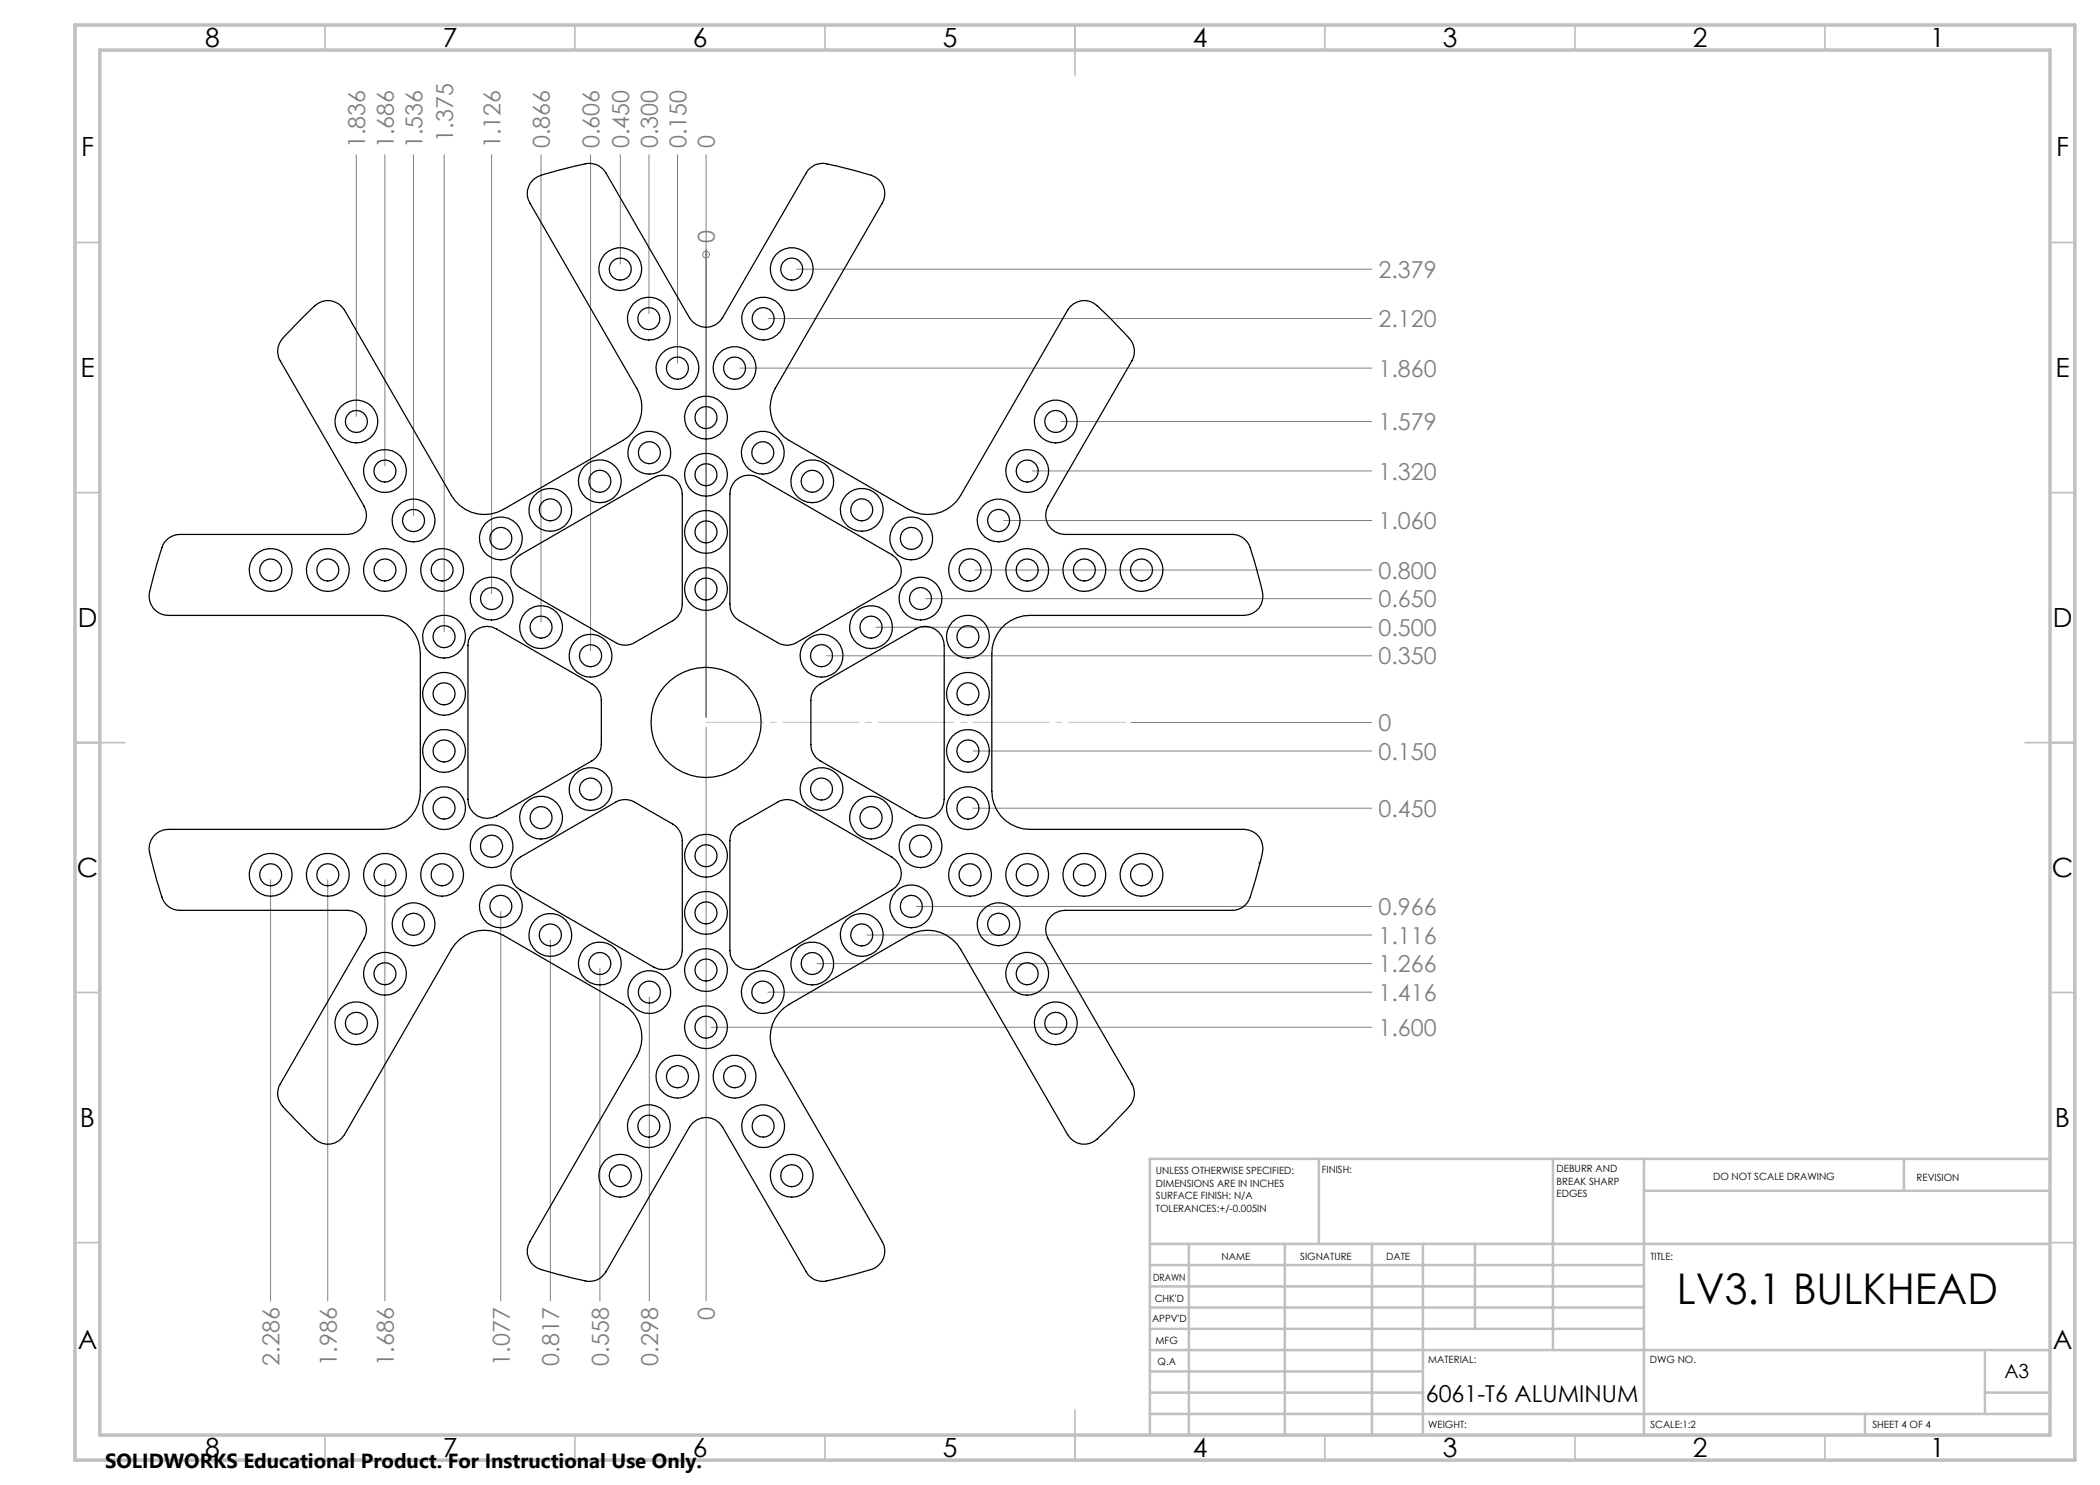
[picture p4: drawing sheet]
<svg xmlns="http://www.w3.org/2000/svg" width="420mm" height="297mm" viewBox="0 0 420 297" stroke-linecap="round" stroke-linejoin="round" font-family="sans-serif">
<g fill="none" stroke="#808080" stroke-width=".2">
<path d="M71.3 30.9v52.4M77 30.9v62.3M82.7 30.9v72.2M88.8 30.9v95.4M98.3 30.9v87.8M108.2 30.9v93.5M118.1 30.9v99.2M124.1 30.9v21.9M129.8 30.9v31.8M135.5 30.9v41.7M141.2 30.9v112.6M141.2 50.9h.1"/>
<path d="M159.3 53.8h115.1M147.9 73.6h126.5M153.6 63.7h120.8M206.4 94.2h68M212.2 84.3h62.2M185.1 119.7h89.3M195 114h79.4M200.7 104.1h73.7M165.3 131.2h109.1M175.2 125.4h99.2M141.2 145.5v114.7M194.6 150.2h79.8"/>
<path d="M226.2 144.5h48.2M54.1 176v84.2M65.5 176v84.2M77 176v84.2M194.6 161.6h79.8M100.2 182.3v77.9M110.1 188v72.2M120 193.7v66.5M129.9 199.4v60.8M153.6 198.4h120.8M163.4 192.7h111M173.4 187h101"/>
<path d="M183.2 181.3h91.2M142.2 205.5h132.2"/>
<circle cx="141.2" cy="50.9" r=".68"/>
</g>
<circle cx="251.9" cy="172.6" r=".11" fill="none" stroke="#808080" stroke-width=".25"/>
<path d="M141.2 144.5h84" fill="none" stroke="#c0c0c0" stroke-width=".2" stroke-dasharray="15.2 1.3 1.3 1.3" stroke-dashoffset="3.7"/>
<g fill="none" stroke="#c0c0c0" stroke-width=".35">
<path d="M65 5v5M115 5v5M165 5v5M215 5v10M265 5v5M315 5v5M365 5v5M15 48.5h5M410 48.5h5M15 98.5h5M410 98.5h5M15 148.5h10"/>
<path d="M405 148.5h10M15 198.5h5M410 198.5h5M15 248.5h5M410 248.5h5M65 287v5M115 287v5M165 287v5M215 282v10M265 287v5M315 287v5M365 287v5"/>
</g>
<g fill="none" stroke="#c0c0c0" stroke-width=".5">
<path d="M263.8 231.8v17M310.6 231.8v38.2M328.8 231.8v55.2M328.8 238.2h81.2M380.8 231.8v6.4M410 231.8h-180v55.2M230 248.8h180M230 257.3h98.8M230 253h98.8M237.8 248.8v38.2M257 248.8v38.2M274.4 248.8v38.2"/>
<path d="M284.6 248.8v38.2M295 248.8v17M230 265.8h98.8M230 261.5h98.8M230 278.5h54.6M230 274.3h54.6M230 270h180M397 278.5h13M397 270v12.8M230 282.8h180M373 282.8v4.2"/>
</g>
<path d="M15 5h400v287h-400zM20 10h390v277h-390z" fill="none" stroke="#c0c0c0" stroke-width=".7"/>
<g fill="none" stroke="#000" stroke-width=".25">
<path d="M60.5 63.5l1.6-1.6a4.1 4.1 0 0 1 5.6-1.1l1.2 1.2 21.4 37.1 .8 1.1a7.6 7.6 0 0 0 9.6 1.7l25-14.6a7.6 7.6 0 0 0 1.7-9.6l-21.8-37.9a3.8 3.8 0 0 1 2.6-4.7l8.9-2.3a3.8 3.8 0 0 1 4.1 1.8l16.7 29 .6 .7a3.8 3.8 0 0 0 6-.7l17.1-29.5a4.2 4.2 0 0 1 4.9-1.1 64.2 64.2 0 0 1 8.5 2.4 3.8 3.8 0 0 1 1.5 5.2l-21.5 37.1-.5 1.2a7.6 7.6 0 0 0 3.3 9.2l23.9 13.8 1.2 .5a7.6 7.6 0 0 0 9.2-3.3l21.9-37.8a3.8 3.8 0 0 1 5.4-.2l4.9 4.9a7.8 7.8 0 0 1 2.4 3.3 3.7 3.7 0 0 1-.3 2.9l-16.8 29-.3 .9a3.8 3.8 0 0 0 3.6 4.8h34.1a4.2 4.2 0 0 1 3.4 3.7l1.8 6.7a4.2 4.2 0 0 1-1.8 5.4l-1.6 .4h-42.8l-1.4 .1a7.6 7.6 0 0 0-6.2 7.5v27.6l.1 1.3a7.6 7.6 0 0 0 7.5 6.3h42.8l.8 .1a3.8 3.8 0 0 1 2.9 4.6l-1.8 6.6a8.1 8.1 0 0 1-1.6 3.8 3.6 3.6 0 0 1-2.7 1.1h-33.5l-1 .1a3.8 3.8 0 0 0-2.3 5.6l17 29.5a4.3 4.3 0 0 1-1.5 4.8 65.1 65.1 0 0 1-6.3 6.2 3.8 3.8 0 0 1-5.3-1.4l-22.1-38.1a7.6 7.6 0 0 0-9.7-1.7l-23.9 13.8-1.1 .7a7.7 7.7 0 0 0-1.7 9.7l21.8 37.8a4 4 0 0 1-3.7 5.1l-6.6 1.7a4.1 4.1 0 0 1-5.2-1.5l-16.8-29-.6-.8a3.8 3.8 0 0 0-6 .8l-17.1 29.5a4.1 4.1 0 0 1-4.8 1l-6.7-1.7a4.1 4.1 0 0 1-3.9-4.2l.6-1.6 21.4-37.1 .5-1.2a7.6 7.6 0 0 0-3.3-9.2l-23.9-13.8-1.2-.6a7.6 7.6 0 0 0-9.2 3.4l-21.4 37-.5 .7a3.8 3.8 0 0 1-5.4 .2l-4.9-4.9a7.5 7.5 0 0 1-2.4-3.2 3.6 3.6 0 0 1 .4-2.9l16.7-29 .4-.9a3.8 3.8 0 0 0-3.7-4.8l-34.1-.1a3.7 3.7 0 0 1-3-2.6l-1.9-6.6a6.7 6.7 0 0 1-.3-4.7 3.8 3.8 0 0 1 3.4-2.2h42.8l1.4-.1a7.7 7.7 0 0 0 6.3-7.5v-27.6l-.2-1.3a7.5 7.5 0 0 0-7.5-6.3h-42.8l-.8-.1a4 4 0 0 1-2.6-5.7l1.8-6.7a4.1 4.1 0 0 1 4-3.7h33.5l1-.2a3.8 3.8 0 0 0 2.3-5.5l-17-29.6a4.3 4.3 0 0 1 1.5-4.8zM147.1 96.1a3.8 3.8 0 0 1 4.6-.6l26.7 15.4a3.8 3.8 0 0 1 0 6.6l-19.1 11a3.7 3.7 0 0 1-3.8 0l-7.6-4.4a3.8 3.8 0 0 1-1.9-3.3v-22l.1-.9 .4-1zM103.3 111.5l.8-.6 26.6-15.4a3.8 3.8 0 0 1 5.8 3.3v22a4 4 0 0 1-2 3.3l-7.6 4.4a3.7 3.7 0 0 1-3.8 0l-19-11a3.8 3.8 0 0 1-.8-6zM94.7 126.4a3.8 3.8 0 0 1 4.6-.6l19.1 11a4 4 0 0 1 1.9 3.3v8.8a4 4 0 0 1-1.9 3.3l-19.1 11a3.8 3.8 0 0 1-5.7-3.3v-30.8l.1-1 .4-.9zM163.3 137.4l.8-.6 19-11a3.8 3.8 0 0 1 5.7 3.3v30.8a3.8 3.8 0 0 1-5.7 3.3l-19-11a3.8 3.8 0 0 1-1.9-3.3v-9.3l.3-1zM103.3 172l.8-.6 19-11a3.7 3.7 0 0 1 3.8 0l7.6 4.4a4 4 0 0 1 2 3.3v22a3.8 3.8 0 0 1-5.8 3.3l-26.6-15.4a3.8 3.8 0 0 1-.8-6zM147.1 165.4l.8-.6 7.6-4.4a3.7 3.7 0 0 1 3.8 0l19.1 11a3.8 3.8 0 0 1 0 6.6l-26.7 15.4a3.8 3.8 0 0 1-5.7-3.3v-22l.3-1.4z"/>
<circle cx="124.1" cy="53.8" r="2.2"/>
<circle cx="124.1" cy="53.8" r="4.3"/>
<circle cx="158.4" cy="53.8" r="2.2"/>
<circle cx="158.4" cy="53.8" r="4.3"/>
<circle cx="129.8" cy="63.7" r="2.2"/>
<circle cx="129.8" cy="63.7" r="4.3"/>
<circle cx="135.5" cy="73.6" r="2.21"/>
<circle cx="135.5" cy="73.6" r="4.3"/>
<circle cx="146.9" cy="73.6" r="2.21"/>
<circle cx="146.9" cy="73.6" r="4.3"/>
<circle cx="152.6" cy="63.7" r="2.2"/>
<circle cx="152.6" cy="63.7" r="4.3"/>
<circle cx="71.3" cy="84.3" r="4.3"/>
<circle cx="71.3" cy="84.3" r="2.2"/>
<circle cx="77" cy="94.2" r="4.3"/>
<circle cx="77" cy="94.2" r="2.2"/>
<circle cx="120" cy="96.2" r="4.3"/>
<circle cx="120" cy="96.3" r="2.2"/>
<circle cx="129.9" cy="90.5" r="4.3"/>
<circle cx="129.9" cy="90.5" r="2.21"/>
<circle cx="141.2" cy="94.9" r="2.2"/>
<circle cx="141.2" cy="83.5" r="2.2"/>
<circle cx="141.2" cy="83.5" r="4.3"/>
<circle cx="141.2" cy="95" r="4.3"/>
<circle cx="152.6" cy="90.5" r="4.3"/>
<circle cx="152.6" cy="90.5" r="2.2"/>
<circle cx="162.5" cy="96.3" r="4.3"/>
<circle cx="162.5" cy="96.2" r="2.21"/>
<circle cx="205.4" cy="94.2" r="4.3"/>
<circle cx="205.4" cy="94.2" r="2.2"/>
<circle cx="211.1" cy="84.3" r="4.3"/>
<circle cx="211.2" cy="84.3" r="2.2"/>
<circle cx="54.1" cy="114" r="4.3"/>
<circle cx="54.1" cy="114" r="2.2"/>
<circle cx="65.5" cy="114" r="4.3"/>
<circle cx="65.6" cy="114" r="2.2"/>
<circle cx="77" cy="114" r="4.3"/>
<circle cx="77" cy="114" r="2.2"/>
<circle cx="82.7" cy="104.1" r="4.3"/>
<circle cx="82.7" cy="104.1" r="2.21"/>
<circle cx="88.4" cy="114" r="4.3"/>
<circle cx="88.4" cy="114" r="2.2"/>
<circle cx="98.3" cy="119.7" r="2.2"/>
<circle cx="98.3" cy="119.7" r="4.3"/>
<circle cx="100.2" cy="107.7" r="4.3"/>
<circle cx="100.2" cy="107.7" r="2.2"/>
<circle cx="110.1" cy="102" r="4.3"/>
<circle cx="110.1" cy="102" r="2.21"/>
<circle cx="141.2" cy="117.8" r="2.2"/>
<circle cx="141.2" cy="106.4" r="2.2"/>
<circle cx="141.2" cy="117.8" r="4.3"/>
<circle cx="141.2" cy="106.4" r="4.3"/>
<circle cx="172.3" cy="102" r="4.3"/>
<circle cx="172.4" cy="102" r="2.2"/>
<circle cx="182.2" cy="107.7" r="4.3"/>
<circle cx="182.3" cy="107.7" r="2.21"/>
<circle cx="184.1" cy="119.7" r="4.3"/>
<circle cx="184.1" cy="119.7" r="2.2"/>
<circle cx="194" cy="114" r="4.3"/>
<circle cx="194" cy="114" r="2.2"/>
<circle cx="199.7" cy="104.1" r="4.3"/>
<circle cx="199.7" cy="104.1" r="2.21"/>
<circle cx="205.4" cy="114" r="4.3"/>
<circle cx="205.4" cy="114" r="2.2"/>
<circle cx="216.9" cy="114" r="4.3"/>
<circle cx="216.9" cy="114" r="2.2"/>
<circle cx="228.3" cy="114" r="4.3"/>
<circle cx="228.3" cy="114" r="2.2"/>
<circle cx="88.8" cy="127.3" r="2.2"/>
<circle cx="88.8" cy="138.8" r="2.2"/>
<circle cx="88.8" cy="127.3" r="4.3"/>
<circle cx="88.8" cy="138.8" r="4.3"/>
<circle cx="108.2" cy="125.4" r="4.3"/>
<circle cx="108.2" cy="125.4" r="2.2"/>
<circle cx="118.1" cy="131.1" r="4.3"/>
<circle cx="118.1" cy="131.1" r="2.21"/>
<circle cx="164.3" cy="131.1" r="4.3"/>
<circle cx="164.3" cy="131.1" r="2.2"/>
<circle cx="174.2" cy="125.4" r="4.3"/>
<circle cx="174.2" cy="125.4" r="2.21"/>
<circle cx="193.6" cy="127.3" r="2.2"/>
<circle cx="193.6" cy="138.8" r="2.2"/>
<circle cx="193.6" cy="127.3" r="4.3"/>
<circle cx="193.6" cy="138.8" r="4.3"/>
<circle cx="88.8" cy="150.2" r="2.2"/>
<circle cx="88.8" cy="150.2" r="4.3"/>
<circle cx="118.1" cy="157.8" r="4.3"/>
<circle cx="118.1" cy="157.8" r="2.21"/>
<circle cx="141.2" cy="144.5" r="11"/>
<circle cx="164.3" cy="157.8" r="4.3"/>
<circle cx="164.3" cy="157.8" r="2.2"/>
<circle cx="193.6" cy="150.2" r="2.2"/>
<circle cx="193.6" cy="150.2" r="4.3"/>
<circle cx="54.1" cy="175" r="4.3"/>
<circle cx="54.1" cy="175" r="2.2"/>
<circle cx="65.5" cy="175" r="4.3"/>
<circle cx="65.6" cy="175" r="2.2"/>
<circle cx="77" cy="175" r="4.3"/>
<circle cx="77" cy="175" r="2.2"/>
<circle cx="88.4" cy="175" r="4.3"/>
<circle cx="88.4" cy="175" r="2.2"/>
<circle cx="88.8" cy="161.6" r="2.2"/>
<circle cx="88.8" cy="161.6" r="4.3"/>
<circle cx="98.3" cy="169.2" r="2.2"/>
<circle cx="98.3" cy="169.2" r="4.3"/>
<circle cx="108.2" cy="163.5" r="4.3"/>
<circle cx="108.2" cy="163.5" r="2.2"/>
<circle cx="141.2" cy="171.1" r="2.2"/>
<circle cx="141.2" cy="171.2" r="4.3"/>
<circle cx="174.2" cy="163.5" r="4.3"/>
<circle cx="174.2" cy="163.5" r="2.21"/>
<circle cx="184.1" cy="169.2" r="4.3"/>
<circle cx="184.1" cy="169.2" r="2.2"/>
<circle cx="193.6" cy="161.6" r="2.2"/>
<circle cx="193.6" cy="161.6" r="4.3"/>
<circle cx="194" cy="175" r="4.3"/>
<circle cx="194" cy="175" r="2.2"/>
<circle cx="205.4" cy="175" r="4.3"/>
<circle cx="205.4" cy="175" r="2.2"/>
<circle cx="216.9" cy="175" r="4.3"/>
<circle cx="216.9" cy="175" r="2.2"/>
<circle cx="228.3" cy="175" r="4.3"/>
<circle cx="228.3" cy="175" r="2.2"/>
<circle cx="77" cy="194.8" r="4.3"/>
<circle cx="77" cy="194.7" r="2.2"/>
<circle cx="82.7" cy="184.9" r="4.3"/>
<circle cx="82.7" cy="184.9" r="2.21"/>
<circle cx="100.2" cy="181.3" r="4.3"/>
<circle cx="100.2" cy="181.3" r="2.2"/>
<circle cx="110.1" cy="187" r="4.3"/>
<circle cx="110.1" cy="187" r="2.21"/>
<circle cx="120" cy="192.7" r="4.3"/>
<circle cx="120" cy="192.7" r="2.2"/>
<circle cx="129.9" cy="198.4" r="4.3"/>
<circle cx="129.9" cy="198.4" r="2.21"/>
<circle cx="141.2" cy="182.6" r="2.2"/>
<circle cx="141.2" cy="194" r="2.2"/>
<circle cx="141.2" cy="194" r="4.3"/>
<circle cx="141.2" cy="182.6" r="4.3"/>
<circle cx="152.6" cy="198.4" r="4.3"/>
<circle cx="152.6" cy="198.4" r="2.2"/>
<circle cx="162.5" cy="192.7" r="4.3"/>
<circle cx="162.5" cy="192.7" r="2.21"/>
<circle cx="172.3" cy="187" r="4.3"/>
<circle cx="172.4" cy="187" r="2.2"/>
<circle cx="182.2" cy="181.3" r="4.3"/>
<circle cx="182.3" cy="181.3" r="2.21"/>
<circle cx="199.7" cy="184.9" r="4.3"/>
<circle cx="199.7" cy="184.9" r="2.21"/>
<circle cx="205.4" cy="194.8" r="4.3"/>
<circle cx="205.4" cy="194.7" r="2.2"/>
<circle cx="71.3" cy="204.7" r="4.3"/>
<circle cx="71.3" cy="204.7" r="2.21"/>
<circle cx="135.5" cy="215.3" r="2.21"/>
<circle cx="135.5" cy="215.3" r="4.3"/>
<circle cx="141.2" cy="205.4" r="2.2"/>
<circle cx="141.2" cy="205.4" r="4.3"/>
<circle cx="146.9" cy="215.3" r="2.21"/>
<circle cx="146.9" cy="215.3" r="4.3"/>
<circle cx="211.1" cy="204.7" r="4.3"/>
<circle cx="211.2" cy="204.7" r="2.21"/>
<circle cx="124" cy="235.1" r="2.21"/>
<circle cx="124.1" cy="235.1" r="4.3"/>
<circle cx="129.8" cy="225.2" r="2.2"/>
<circle cx="129.8" cy="225.2" r="4.3"/>
<circle cx="152.6" cy="225.2" r="2.2"/>
<circle cx="152.6" cy="225.2" r="4.3"/>
<circle cx="158.3" cy="235.1" r="2.21"/>
<circle cx="158.4" cy="235.1" r="4.3"/>
</g>
<text font-size="8.5" x="335.4" y="260.8">LV3.1 BULKHEAD</text>
<g font-size="5.3">
<text x="41" y="9.5">8</text>
<text x="88.5" y="9.5">7</text>
<text x="138.5" y="9.5">6</text>
<text x="188.5" y="9.5">5</text>
<text x="238.5" y="9.5">4</text>
<text x="288.5" y="9.5">3</text>
<text x="338.5" y="9.5">2</text>
<text x="386" y="9.5">1</text>
<text x="16.2" y="31.2">F</text>
<text x="411.2" y="31.2">F</text>
<text x="16.1" y="75.5">E</text>
<text x="411.1" y="75.5">E</text>
<text x="15.5" y="125.5">D</text>
<text x="410.5" y="125.5">D</text>
<text x="15.4" y="175.5">C</text>
<text x="410.4" y="175.5">C</text>
<text x="16" y="225.5">B</text>
<text x="411" y="225.5">B</text>
<text x="15.5" y="269.8">A</text>
<text x="410.5" y="269.8">A</text>
<text x="41" y="291.5">8</text>
<text x="88.5" y="291.5">7</text>
<text x="138.5" y="291.5">6</text>
<text x="188.5" y="291.5">5</text>
<text x="238.5" y="291.5">4</text>
<text x="288.5" y="291.5">3</text>
<text x="338.5" y="291.5">2</text>
<text x="386" y="291.5">1</text>
</g>
<g font-size="4.7" fill="#808080">
<text x="73" y="29.6" transform="rotate(-90 73 29.6)">1.836</text>
<text x="78.8" y="29.6" transform="rotate(-90 78.8 29.6)">1.686</text>
<text x="84.5" y="29.6" transform="rotate(-90 84.5 29.6)">1.536</text>
<text x="90.6" y="28.3" transform="rotate(-90 90.6 28.3)">1.375</text>
<text x="100.1" y="29.6" transform="rotate(-90 100.1 29.6)">1.126</text>
<text x="110" y="29.6" transform="rotate(-90 110 29.6)">0.866</text>
<text x="119.9" y="29.6" transform="rotate(-90 119.9 29.6)">0.606</text>
<text x="125.8" y="29.6" transform="rotate(-90 125.8 29.6)">0.450</text>
<text x="131.6" y="29.6" transform="rotate(-90 131.6 29.6)">0.300</text>
<text x="137.3" y="29.6" transform="rotate(-90 137.3 29.6)">0.150</text>
<text x="143" y="29.6" transform="rotate(-90 143 29.6)">0</text>
<text x="143" y="48.6" transform="rotate(-90 143 48.6)">0</text>
<text x="275.7" y="55.6">2.379</text>
<text x="275.7" y="65.5">2.120</text>
<text x="275.7" y="75.4">1.860</text>
<text x="275.7" y="86">1.579</text>
<text x="275.7" y="95.9">1.320</text>
<text x="275.7" y="105.8">1.060</text>
<text x="275.7" y="115.7">0.800</text>
<text x="275.7" y="121.5">0.650</text>
<text x="275.7" y="127.2">0.500</text>
<text x="275.7" y="132.9">0.350</text>
<text x="275.7" y="146.2">0</text>
<text x="275.7" y="151.9">0.150</text>
<text x="275.7" y="163.4">0.450</text>
<text x="275.7" y="183">0.966</text>
<text x="275.7" y="188.7">1.116</text>
<text x="275.7" y="194.5">1.266</text>
<text x="275.7" y="200.2">1.416</text>
<text x="275.7" y="207.2">1.600</text>
<text x="143" y="264.1" transform="rotate(-90 143 264.1)">0</text>
<text x="55.9" y="273.1" transform="rotate(-90 55.9 273.1)">2.286</text>
<text x="67.3" y="273.1" transform="rotate(-90 67.3 273.1)">1.986</text>
<text x="78.8" y="273.1" transform="rotate(-90 78.8 273.1)">1.686</text>
<text x="101.9" y="273.1" transform="rotate(-90 101.9 273.1)">1.077</text>
<text x="111.8" y="273.1" transform="rotate(-90 111.8 273.1)">0.817</text>
<text x="121.7" y="273.1" transform="rotate(-90 121.7 273.1)">0.558</text>
<text x="131.6" y="273.1" transform="rotate(-90 131.6 273.1)">0.298</text>
</g>
<text font-size="4.7" x="285.2" y="280.4">6061-T6 ALUMINUM</text>
<text font-size="4.1" x="21" y="293.7">SOLIDWORKS Educational Product. For Instructional Use Only.</text>
<text font-size="3.9" x="400.9" y="275.5">A3</text>
<g font-size="2">
<text x="231.2" y="234.9">UNLESS OTHERWISE SPECIFIED:</text>
<text x="231.2" y="237.4">DIMENSIONS ARE IN INCHES</text>
<text x="231.2" y="239.9">SURFACE FINISH: N/A</text>
<text x="264.4" y="234.6">FINISH:</text>
<text x="311.3" y="234.5">DEBURR AND</text>
<text x="311.3" y="237">BREAK SHARP</text>
<text x="311.3" y="239.5">EDGES</text>
<text x="342.6" y="236">DO NOT SCALE DRAWING</text>
<text x="383.3" y="236.2">REVISION</text>
<text x="231.2" y="242.4">TOLERANCES:+/-0.005IN</text>
<text x="244.3" y="252">NAME</text>
<text x="260" y="251.9">SIGNATURE</text>
<text x="277.2" y="251.9">DATE</text>
<text x="330.1" y="251.9">TITLE:</text>
<text x="230.6" y="256.1">DRAWN</text>
<text x="230.9" y="260.3">CHK'D</text>
<text x="230.4" y="264.4">APPV'D</text>
<text x="231.1" y="268.8">MFG</text>
<text x="231.5" y="273">Q.A</text>
<text x="285.6" y="272.5">MATERIAL:</text>
<text x="330" y="272.5">DWG NO.</text>
<text x="285.6" y="285.5">WEIGHT:</text>
<text x="330.1" y="285.6">SCALE:1:2</text>
<text x="374.5" y="285.6">SHEET 4 OF 4</text>
</g>
</svg>
